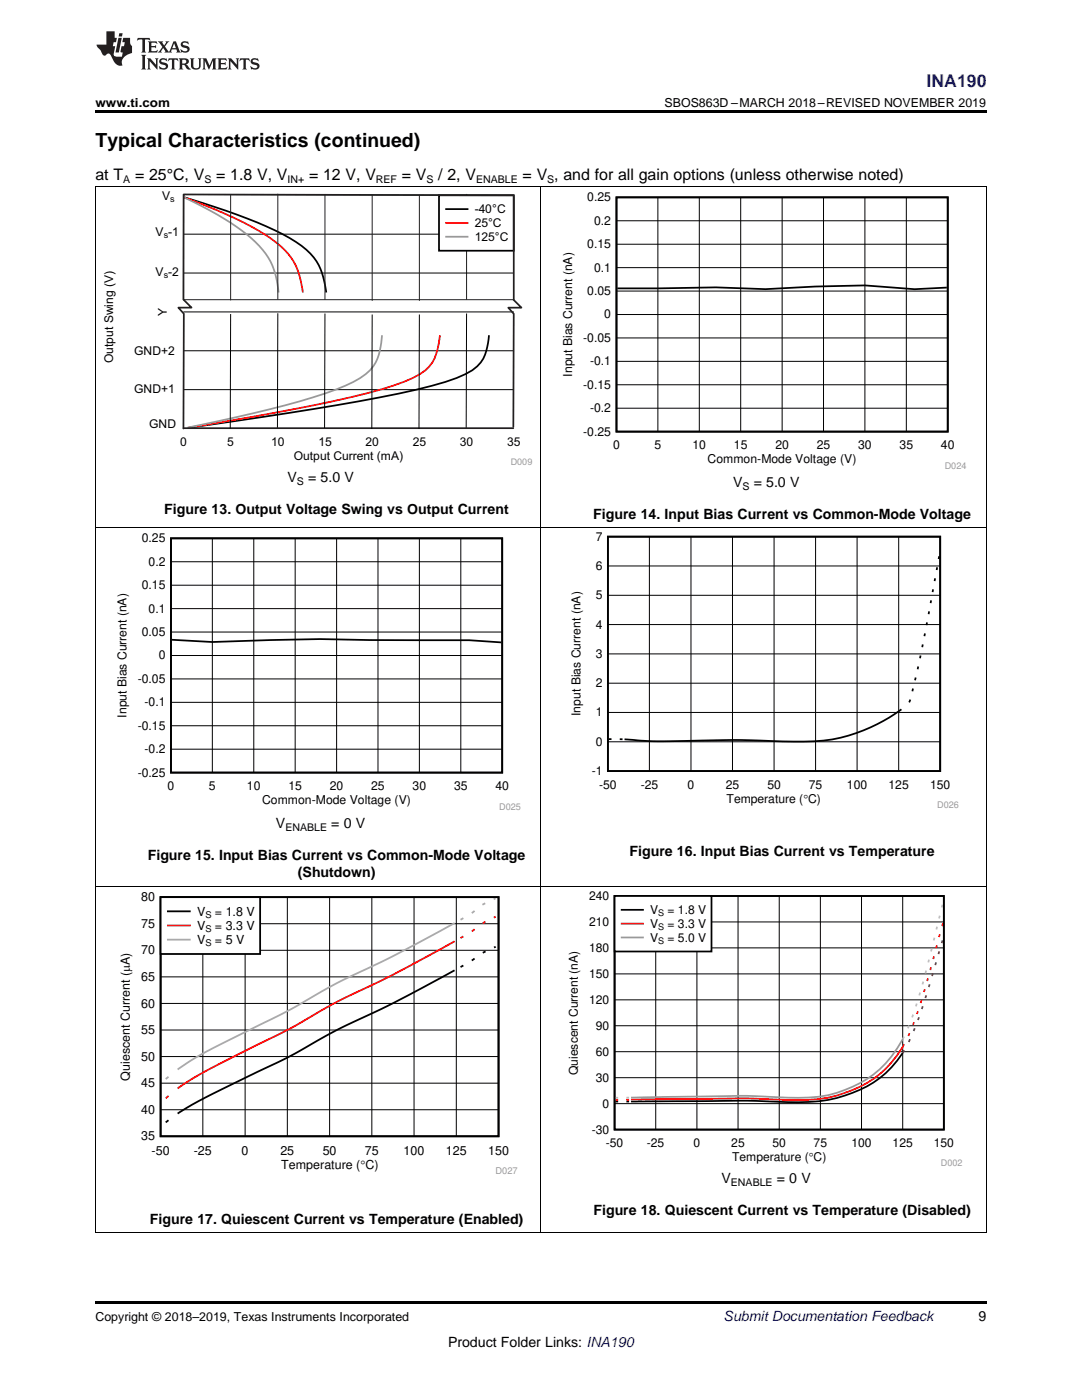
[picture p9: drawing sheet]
<svg xmlns="http://www.w3.org/2000/svg" width="216mm" height="279mm" viewBox="0 0 216 279" stroke-linecap="round" stroke-linejoin="round" font-family="sans-serif">
<path d="M19 259.7h177.8v.5h-177.8z" fill="#000"/>
<path d="M19.1 176.9v69.2M107.9 176.9v69.2M196.8 176.9v69.2M19 246h177.8" fill="none" stroke="#000" stroke-width=".2"/>
<path d="M23.4 177.5h80.2v57.3h-80.2z" fill-rule="evenodd" fill="#fff"/>
<path d="M32 179h67.5v47.8h-67.5zM90.7 193.6a296.3 296.3 0 0 1-23.6 12l-1 .6a171.4 171.4 0 0 1-18.5 9.6 95.2 95.2 0 0 0-12.2 6.4M92.5 192.7l-.6 .3M94.7 191.3l-.6 .4M96.9 189.9l-.6 .3M98.9 188.9l-.3 .2M33.6 223.6l-.5 .4" fill="none" stroke="#000" stroke-width=".36"/>
<g fill="none" stroke="#000" stroke-width=".2">
<path d="M40.5 179v47.8M48.9 179v47.8M57.3 179v47.8M65.8 179v47.8M74.2 179v47.8M82.6 179v47.8M91.1 179v47.8M32 195h67.5M32 189.7h67.5M32 184.3h67.5M32 216.2h67.5M32 210.9h67.5"/>
<path d="M32 205.6h67.5M32 200.3h67.5M32 221.5h67.5"/>
</g>
<path d="M90.7 187.9a294.2 294.2 0 0 1-23.6 12.1l-1 .6a179.4 179.4 0 0 1-18.5 9.8 80.2 80.2 0 0 0-12.2 6.8M92.5 186.9l-.6 .3M94.7 185.5l-.6 .4M96.9 184l-.6 .2M98.9 182.9l-.4 .2M33.6 218.7l-.5 .5" fill="none" stroke="#f00" stroke-width=".36"/>
<path d="M98.9 179.3l-.4 .2M90.7 184.2a300.6 300.6 0 0 1-23.6 12.1 195.5 195.5 0 0 1-13.6 7.4l-3 1.5a107.9 107.9 0 0 0-13.9 7.4l-1.2 .8M92.5 183.2l-.6 .4M94.7 181.8l-.6 .4M96.8 180.3l-.5 .3M33.6 214.9l-.5 .4" fill="none" stroke="#aaa" stroke-width=".36"/>
<path d="M32 179h19.9v11.4h-19.9z" fill-rule="evenodd" fill="#fff"/>
<path d="M32 179h19.9v11.4h-19.9zM33.5 181.9h4.4" fill="none" stroke="#000" stroke-width=".36"/>
<path d="M33.5 184.7h4.4" fill="none" stroke="#f00" stroke-width=".36"/>
<path d="M33.5 187.5h4.4" fill="none" stroke="#aaa" stroke-width=".36"/>
<path d="M112.9 177.8h79.2v55.1h-79.2z" fill-rule="evenodd" fill="#fff"/>
<path d="M122.6 178.8h65.7v46.6h-65.7zM122.8 219.8h.5M125.5 219.8h-.5M180.1 210.1a20.1 20.1 0 0 1-11.5 8.5 30.6 30.6 0 0 1-11.4 1.4 493.5 493.5 0 0 0-24.7-.2h-6.6" fill="none" stroke="#000" stroke-width=".35"/>
<g fill="none" stroke="#000" stroke-width=".2">
<path d="M130.8 178.8v46.6M139.1 178.8v46.6M147.3 178.8v46.6M155.5 178.8v46.6M163.7 178.8v46.6M171.9 178.8v46.6M180.1 178.8v46.6M122.6 199.5h65.7M122.6 194.4h65.7M122.6 189.2h65.7M122.6 184h65.7M122.6 215.1h65.7"/>
<path d="M122.6 209.9h65.7M122.6 204.7h65.7M122.6 220.3h65.7"/>
</g>
<g fill="none" stroke="#f00" stroke-width=".35">
<path d="M183.9 199.6l-.2 .6M184.5 197.4l-.1 .6M185.2 195.2l-.2 .6M185.8 193l-.2 .6M186.4 190.9l-.2 .5M186.9 188.7l-.1 .5M187.5 186.5l-.1 .5M188.2 184.3l-.2 .5M122.8 219.5h.5M125.5 219.5h-.5M180.4 208.4a19.9 19.9 0 0 1-11.8 9.7 28 28 0 0 1-11.4 1.4 333 333 0 0 0-22.4-.2l-8.9 .2M181.5 206.2l-.2 .5"/>
<path d="M182.4 204l-.2 .6M183.2 201.8l-.2 .6"/>
</g>
<path d="M180.1 207.4a22.3 22.3 0 0 1-20.8 11.7h-2.1a269 269 0 0 0-22.4-.2l-8.9 .2" fill="none" stroke="#999" stroke-width=".35"/>
<g fill="none" stroke="#bebebe" stroke-width=".35">
<path d="M183.6 198.1l-.2 .5M184.2 195.9l-.1 .6M184.8 193.7l-.1 .6M185.4 191.5l-.2 .6M185.9 189.3l-.1 .6M186.5 187.1l-.2 .6M187 184.9l-.2 .6M187.5 182.8l-.1 .5M188.1 180.6l-.2 .5M122.8 219.1h.5M125 219.1h.5M180.4 206.9l-.3 .5"/>
<path d="M181.4 204.7l-.2 .5M182.2 202.5l-.2 .5M182.9 200.3l-.1 .5"/>
</g>
<path d="M184.8 198.6l-.2 .6M185.5 196.4l-.2 .6M186.1 194.3l-.1 .5M186.8 192.1l-.2 .5M187.4 189.9l-.1 .5M188.1 187.7l-.2 .5M180.4 209.6l-.3 .5M181.6 207.4l-.3 .6M182.5 205.2l-.2 .6M183.4 203l-.2 .6M184.1 200.8l-.2 .6" fill="none" stroke="#68275f" stroke-width=".35"/>
<path d="M122.6 178.8h19.4v11.1h-19.4z" fill-rule="evenodd" fill="#fff"/>
<path d="M122.6 178.8h19.4v11.1h-19.4zM124 181.6h4.3" fill="none" stroke="#000" stroke-width=".35"/>
<path d="M124 184.3h4.3" fill="none" stroke="#f00" stroke-width=".35"/>
<path d="M124 187.1h4.3" fill="none" stroke="#999" stroke-width=".35"/>
<path d="M19.1 105.3v71.6M107.9 105.3v71.6M196.8 105.3v71.6M19 176.8h177.8" fill="none" stroke="#000" stroke-width=".2"/>
<path d="M22.8 106h81.3v56h-81.3z" fill-rule="evenodd" fill="#fff"/>
<path d="M34.1 107.4h66.1v46.8h-66.1zM34.3 127.7l8.1 .4 21.5-.6 9.9 .2 19.8 .1 6.4 .4" fill="none" stroke="#000" stroke-width=".35"/>
<g fill="none" stroke="#000" stroke-width=".2">
<path d="M34.1 116.8h66.1M34.1 112.1h66.1M42.4 107.4v46.8M50.6 107.4v46.8M58.9 107.4v46.8M67.2 107.4v46.8M75.4 107.4v46.8M83.7 107.4v46.8M91.9 107.4v46.8M34.1 135.5h66.1M34.1 130.8h66.1M34.1 126.1h66.1"/>
<path d="M34.1 121.5h66.1M34.1 149.5h66.1M34.1 144.8h66.1M34.1 140.2h66.1"/>
</g>
<path d="M113.4 106.1h77.9v55.3h-77.9z" fill-rule="evenodd" fill="#fff"/>
<g fill="none" stroke="#000" stroke-width=".35">
<path d="M121.3 107.1h66.3v46.8h-66.3zM185.8 119.8l-.1 .6M186.2 117.6l-.1 .6M186.6 115.4l-.1 .6M187 113.2l-.1 .6M187.4 111l-.1 .6M181.6 139.6l-.2 .6M182.2 137.4l-.1 .6M182.7 135.2l-.1 .6M183.2 133l-.1 .6M183.7 130.8l-.1 .6M184.1 128.6l-.1 .6"/>
<path d="M184.6 126.4l-.1 .6M185 124.2l-.1 .6M185.4 122l-.1 .6M121.5 147.5h.5M123.7 147.5h.5M179.9 141.6a33 33 0 0 1-21.6 6.4 440.2 440.2 0 0 0-28.1-.1l-5.6-.4"/>
</g>
<g fill="none" stroke="#000" stroke-width=".2">
<path d="M19.1 37.3v68M107.9 37.3v68M196.8 37.3v68M19 105.3h177.8M121.3 118.8h66.3M121.3 113h66.3M129.6 107.1v46.8M137.9 107.1v46.8M146.2 107.1v46.8M154.5 107.1v46.8M162.7 107.1v46.8M171 107.1v46.8"/>
<path d="M179.3 107.1v46.8M121.3 136.3h66.3M121.3 130.5h66.3M121.3 124.6h66.3M121.3 148h66.3M121.3 142.2h66.3"/>
</g>
<path d="M111.7 37.9h81.3v56.1h-81.3z" fill-rule="evenodd" fill="#fff"/>
<path d="M36.8 39.4a112.2 112.2 0 0 1 21 8.1 12.6 12.6 0 0 1 6.5 7l.8 3.9M123 39.4h66.1v46.7h-66.1zM188.9 57.4l-6.4 .3-9.9-.7-9.9 .2-9.9 .5-10-.3-19.6 .2M97.6 66.9a9.4 9.4 0 0 1-2.4 6.2 16.7 16.7 0 0 1-6.3 3.1 258.6 258.6 0 0 1-31.3 6.2l-19.8 2.9" fill="none" stroke="#000" stroke-width=".35"/>
<g fill="none" stroke="#000" stroke-width=".2">
<path d="M131.3 39.4v46.7M139.5 39.4v46.7M147.8 39.4v46.7M156.1 39.4v46.7M164.3 39.4v46.7M172.6 39.4v46.7M180.8 39.4v46.7M36.6 54.5h65.9M36.6 46.7h65.9M123 58.1h66.1M123 53.4h66.1M123 48.7h66.1"/>
<path d="M123 44.1h66.1M36.6 77.8h65.9M36.6 70h65.9M36.6 62.3h65.9M93.1 62.6l-.1 22.8M123 76.8h66.1M123 72.1h66.1M123 67.4h66.1M123 62.8h66.1M123 81.5h66.1"/>
</g>
<path d="M93.1 38.8v21" fill="none" stroke="#231f20" stroke-width=".2"/>
<path d="M36.8 39.4a84.2 84.2 0 0 1 17.1 8.1 13.1 13.1 0 0 1 6.4 10.1l.1 .8M87.8 66.9a11.6 11.6 0 0 1-2.1 6.2 12.7 12.7 0 0 1-5.1 3.1 132.8 132.8 0 0 1-21.9 5.4l-21.1 3.7" fill="none" stroke="#f00" stroke-width=".35"/>
<path d="M36.8 39.4a55.1 55.1 0 0 1 14.2 8.9 14.2 14.2 0 0 1 4.6 10.1M76.2 66.9a12.7 12.7 0 0 1-1.7 6.2 12.1 12.1 0 0 1-5.6 3.9 132.3 132.3 0 0 1-21.5 6.2l-10 2.1" fill="none" stroke="#999" stroke-width=".35"/>
<path d="M87.6 39h14.9v11h-14.9z" fill-rule="evenodd" fill="#fff"/>
<path d="M87.6 39h14.9v11h-14.9zM89 41.7h4.3" fill="none" stroke="#000" stroke-width=".35"/>
<path d="M89 44.5h4.3" fill="none" stroke="#f00" stroke-width=".35"/>
<path d="M89 47.2h4.3" fill="none" stroke="#999" stroke-width=".35"/>
<path d="M46 38.9v21M55.4 38.7v21M64.8 38.8v21M74.3 39v21M83.7 39v21M102.5 39l-65.9-.2v21h65.9" fill="none" stroke="#231f20" stroke-width=".2"/>
<path d="M102.5 39l-65.9-.2v21M102.5 39.2v20.6M36.6 59.8l1.6 1.6h-2.6l1.1 1.2-.1 22.9M102.5 59.8l1.5 1.6h-2.6l1.1 1.2-.1 22.6M36.6 85.5h65.8" fill="none" stroke="#231f20" stroke-width=".35"/>
<path d="M19 37.2h177.8M46 62.7l-.1 22.8M55.4 62.5v22.9M64.8 62.6v22.8M74.3 62.8l-.1 22.8M83.7 62.8l-.1 22.8" fill="none" stroke="#000" stroke-width=".2"/>
<path d="M19 22h177.8v.5h-177.8z" fill="#000"/>
<g fill="#231f20">
<path d="M27.5 7.6l-.1 .5 .4-.2h.6v.1v2.1l-.2 .4h1l-.3-.4v-2.1l.1-.1h.5l.5 .2-.2-.5zM29.5 8.3l.2 .3v1.5l-.2 .4h1.8l.2-.6a1.04 1.04 0 0 1-1.3 .2v-.7h.6l.3 .2v-.6l-.3 .2h-.6v-.6l.8-.1 .4 .3-.2-.5zM31.5 8.3l.9 1.1-.9 1.1h.8l-.2-.2 .5-.7 .4 .7-.2 .2h1.5l-.1-.2 .1-.4h.9l.1 .4-.2 .2h1l-.3-.3-.7-1.9h-.5l-.9 2-.8-1 .9-1h-.8l.1 .3-.3 .5-.4-.6 .2-.2zM34.7 8.6l.4 1h-.7zM36.3 8.4a.63 .63 0 0 0-.2 .7 .63 .63 0 0 0 .6 .4l.6 .2 .1 .2a.75 .75 0 0 1-.7 .4 .75 .75 0 0 1-.6-.5l.1 .7 .1-.1a1.11 1.11 0 0 0 1.5-.6 1.13 1.13 0 0 0-1.2-.8l-.1-.4a1.04 1.04 0 0 1 1.2 .2l-.2-.5-.1 .1-.5-.2zM28.2 10.9l.2 .4v2.2l-.2 .4h1l-.3-.4v-2.2l.3-.4zM29.3 11.6l.3 .4v1.5l-.3 .4h.8l-.2-.4v-1.3l1.5 1.7v-1.9l.2-.4h-.7l.2 .4v.9l-1.1-1.3zM32 11.8a.62 .62 0 0 0-.2 .7 .62 .62 0 0 0 .6 .4l.6 .1 .1 .3a.76 .76 0 0 1-.7 .3 .76 .76 0 0 1-.6-.4l.1 .7 .1-.1a1.11 1.11 0 0 0 1.5-.6 1.13 1.13 0 0 0-1.2-.8l-.1-.4a1.04 1.04 0 0 1 1.2 .2l-.2-.6-.1 .1-.5-.1zM33.7 11.6l-.2 .6a.61 .61 0 0 1 .8-.3v1.6l-.2 .4h.9l-.2-.4v-1.6a.63 .63 0 0 1 .8 .3l-.2-.6zM35.6 11.6l.3 .4v1.5l-.3 .4h1l-.2-.2v-.8l.5 .2a.76 .76 0 0 0 1.2 .7l-1-1a.58 .58 0 0 0 .6-.5 .58 .58 0 0 0-.5-.6zM36.4 11.9h.1a.45 .45 0 0 1 .5 .1 .45 .45 0 0 1 .1 .5l-.7 .2zM37.9 11.6l.2 .2a2.17 2.17 0 0 0 .3 1.9 .99 .99 0 0 0 1.6-.6v-1.1l.2-.4h-.7l.2 .2a1.92 1.92 0 0 1-.2 1.8 .6 .6 0 0 1-.9-.5v-1.1l.2-.4zM40.4 11.6l.2 .4v1.5l-.2 .4h.7l-.2-.4v-1.4l.8 1.8 .8-1.8v1.4l-.2 .4h.9l-.2-.4v-1.5l.2-.4h-.8l-.6 1.5-.6-1.5zM43.4 11.6l.2 .4v1.5l-.2 .4h1.8l.2-.6a1.04 1.04 0 0 1-1.3 .1v-.6h.5l.4 .2v-.6l-.4 .2h-.5v-.7h.8l.3 .3-.1-.6zM45.5 11.6l.2 .4v1.5l-.2 .4h.7l-.2-.4v-1.3l1.5 1.7v-1.9l.2-.4h-.7l.2 .4v.9l-1.1-1.3zM47.9 11.6l-.1 .6a.61 .61 0 0 1 .8-.3v1.6l-.3 .4h1l-.3-.4 .1-1.6a.63 .63 0 0 1 .7 .3l-.1-.6zM50.2 11.8a.62 .62 0 0 0-.2 .7 .62 .62 0 0 0 .6 .4l.6 .1 .2 .3a.76 .76 0 0 1-.8 .3 .76 .76 0 0 1-.6-.4l.1 .7 .2-.1a1.11 1.11 0 0 0 1.5-.6 1.13 1.13 0 0 0-1.3-.8l-.1-.4a1.04 1.04 0 0 1 1.2 .2l-.1-.6-.2 .1-.5-.1z"/>
<path d="M21.2 6.3v2.6h-1.9l.1 .4 .7 .9a.91 .91 0 0 0 1 .8 .56 .56 0 0 1 .5-.3 .56 .56 0 0 1 .5 .3l.4 .8a1.53 1.53 0 0 0 1.9 1.2 1.54 1.54 0 0 1 1-2.1l.9-.3v-1.4a1.52 1.52 0 0 1-.3-1.6h-1.4l-.2 .8h.5l-.2 .8h-.4l-.2 1v.2l.4 .1-.2 .8a1.93 1.93 0 0 1-1.6-.3l.3-1.8h-.5l.2-.8h.4l.2-.8h-.4v-1.3zM23.6 7.6l-.6 2.9h.7l.6-2.9zM23.8 6.6l-.1 .7h.6l.2-.7z"/>
</g>
<text font-size="3.9" x="19" y="29.3">Typical Characteristics (continued)</text>
<text font-size="3.5" fill="#00f" x="184.9" y="17.3">INA190</text>
<g font-size="3.2">
<text x="19" y="36">at T</text>
<text x="27" y="36">= 25°C, V</text>
<text x="43.1" y="36">= 1.8 V, V</text>
<text x="61.7" y="36">= 12 V, V</text>
<text x="80.2" y="36">= V</text>
<text x="87.5" y="36">/ 2, V</text>
<text x="104.3" y="36">= V , and for all gain options (unless otherwise noted)</text>
</g>
<g font-size="2.8">
<text x="57.4" y="96.2">V</text>
<text x="61.5" y="96.2">= 5.0 V</text>
<text x="146.3" y="97.2">V</text>
<text x="150.4" y="97.2">= 5.0 V</text>
<text x="32.8" y="102.5">Figure 13. Output Voltage Swing vs Output Current</text>
<text x="118.4" y="103.5">Figure 14. Input Bias Current vs Common-Mode Voltage</text>
<text x="55.1" y="165.2">V</text>
<text x="66.1" y="165.2">= 0 V</text>
<text x="29.5" y="171.6">Figure 15. Input Bias Current vs Common-Mode Voltage</text>
<text x="125.6" y="170.9">Figure 16. Input Bias Current vs Temperature</text>
<text x="59.4" y="175.1">(Shutdown)</text>
<text x="144" y="236.1">V</text>
<text x="155" y="236.1">= 0 V</text>
<text x="29.9" y="244.3">Figure 17. Quiescent Current vs Temperature (Enabled)</text>
<text x="118.4" y="242.4">Figure 18. Quiescent Current vs Temperature (Disabled)</text>
<text x="195.3" y="263.6">9</text>
<text x="89.4" y="268.9">Product Folder Links: INA190</text>
</g>
<text font-size="2.8" fill="#0000c8" x="144.4" y="263.6">Submit Documentation Feedback</text>
<g font-size="2.5">
<text x="19" y="21.4">www.ti.com</text>
<text x="132.6" y="21.4">SBOS863D –MARCH 2018–REVISED NOVEMBER 2019</text>
<text x="28.2" y="179.9">80</text>
<text x="28.2" y="185.2">75</text>
<text x="39.3" y="182.8">V</text>
<text x="39.3" y="185.6">V</text>
<text x="42.9" y="182.8">= 1.8 V</text>
<text x="42.9" y="185.6">= 3.3 V</text>
<text x="28.2" y="190.5">70</text>
<text x="39.3" y="188.4">V</text>
<text x="42.9" y="188.4">= 5 V</text>
<text x="28.2" y="195.8">65</text>
<text x="28.2" y="201.1">60</text>
<text x="28.2" y="206.4">55</text>
<text x="25.9" y="215.6" transform="rotate(-90 25.9 215.6)">Quiescent Current (PA)</text>
<text x="28.2" y="211.7">50</text>
<text x="28.2" y="217">45</text>
<text x="28.2" y="222.3">40</text>
<text x="28.2" y="227.6">35</text>
<text x="30.2" y="230.4">-50</text>
<text x="38.7" y="230.4">-25</text>
<text x="48.2" y="230.4">0</text>
<text x="55.9" y="230.4">25</text>
<text x="56.1" y="233.2">Temperature (qC)</text>
<text x="64.4" y="230.4">50</text>
<text x="72.8" y="230.4">75</text>
<text x="80.5" y="230.4">100</text>
<text x="89" y="230.4">125</text>
<text x="97.4" y="230.4">150</text>
<text x="19" y="263.6">Copyright © 2018–2019, Texas Instruments Incorporated</text>
</g>
<g font-size="2.4">
<text x="32.3" y="39.9">V</text>
<text x="117.2" y="40.2">0.25</text>
<text x="31" y="47.2">V -1</text>
<text x="94.7" y="42.6">-40°C</text>
<text x="94.7" y="45.3">25°C</text>
<text x="118.6" y="44.9">0.2</text>
<text x="94.7" y="48.1">125°C</text>
<text x="117.2" y="49.5">0.15</text>
<text x="31" y="55.1">V -2</text>
<text x="117.2" y="58.9">0.05</text>
<text x="118.6" y="54.2">0.1</text>
<text x="33.3" y="63" transform="rotate(-90 33.3 63)">Y</text>
<text x="120.6" y="63.6">0</text>
<text x="26.8" y="70.9">GND+2</text>
<text x="116.4" y="68.2">-0.05</text>
<text x="22.6" y="72.5" transform="rotate(-90 22.6 72.5)">Output Swing (V)</text>
<text x="114.2" y="75.1" transform="rotate(-90 114.2 75.1)">Input Bias Current (nA)</text>
<text x="116.4" y="77.6">-0.15</text>
<text x="117.7" y="72.9">-0.1</text>
<text x="26.8" y="78.4">GND+1</text>
<text x="117.7" y="82.3">-0.2</text>
<text x="29.8" y="85.3">GND</text>
<text x="35.9" y="89.1">0</text>
<text x="45.4" y="89.1">5</text>
<text x="54.1" y="89.1">10</text>
<text x="63.5" y="89.1">15</text>
<text x="72.9" y="89.1">20</text>
<text x="82.4" y="89.1">25</text>
<text x="91.8" y="89.1">30</text>
<text x="101.2" y="89.1">35</text>
<text x="116.4" y="86.9">-0.25</text>
<text x="122.3" y="89.7">0</text>
<text x="130.6" y="89.7">5</text>
<text x="138.2" y="89.7">10</text>
<text x="146.4" y="89.7">15</text>
<text x="154.7" y="89.7">20</text>
<text x="163" y="89.7">25</text>
<text x="171.2" y="89.7">30</text>
<text x="179.5" y="89.7">35</text>
<text x="187.8" y="89.7">40</text>
<text x="58.6" y="91.8">Output Current (mA)</text>
<text x="141.2" y="92.5">Common-Mode Voltage (V)</text>
<text x="118.9" y="107.9">7</text>
<text x="28.3" y="108.2">0.25</text>
<text x="29.7" y="112.9">0.2</text>
<text x="118.9" y="113.7">6</text>
<text x="28.3" y="117.6">0.15</text>
<text x="118.9" y="119.6">5</text>
<text x="29.7" y="122.3">0.1</text>
<text x="118.9" y="125.4">4</text>
<text x="28.3" y="126.9">0.05</text>
<text x="31.7" y="131.6">0</text>
<text x="118.9" y="131.3">3</text>
<text x="27.5" y="136.3">-0.05</text>
<text x="118.9" y="137.1">2</text>
<text x="25.3" y="143.2" transform="rotate(-90 25.3 143.2)">Input Bias Current (nA)</text>
<text x="28.8" y="141">-0.1</text>
<text x="115.8" y="142.9" transform="rotate(-90 115.8 142.9)">Input Bias Current (nA)</text>
<text x="118.9" y="143">1</text>
<text x="27.5" y="145.6">-0.15</text>
<text x="118.9" y="148.8">0</text>
<text x="27.5" y="155">-0.25</text>
<text x="28.8" y="150.3">-0.2</text>
<text x="118.1" y="154.7">-1</text>
<text x="33.4" y="157.8">0</text>
<text x="41.7" y="157.8">5</text>
<text x="49.3" y="157.8">10</text>
<text x="52.3" y="160.5">Common-Mode Voltage (V)</text>
<text x="57.5" y="157.8">15</text>
<text x="65.8" y="157.8">20</text>
<text x="74.1" y="157.8">25</text>
<text x="82.3" y="157.8">30</text>
<text x="90.6" y="157.8">35</text>
<text x="98.9" y="157.8">40</text>
<text x="119.5" y="157.4">-50</text>
<text x="127.8" y="157.4">-25</text>
<text x="137.2" y="157.4">0</text>
<text x="144.8" y="157.4">25</text>
<text x="145" y="160.2">Temperature (qC)</text>
<text x="153.1" y="157.4">50</text>
<text x="161.4" y="157.4">75</text>
<text x="169" y="157.4">100</text>
<text x="177.3" y="157.4">125</text>
<text x="185.6" y="157.4">150</text>
<text x="117.5" y="179.6">240</text>
<text x="117.5" y="184.8">210</text>
<text x="129.7" y="182.4">V</text>
<text x="129.7" y="185.2">V</text>
<text x="133.2" y="182.4">= 1.8 V</text>
<text x="133.2" y="185.2">= 3.3 V</text>
<text x="117.5" y="190">180</text>
<text x="129.7" y="188">V</text>
<text x="133.2" y="188">= 5.0 V</text>
<text x="117.5" y="195.2">150</text>
<text x="117.5" y="200.3">120</text>
<text x="118.9" y="205.5">90</text>
<text x="115.3" y="214.5" transform="rotate(-90 115.3 214.5)">Quiescent Current (nA)</text>
<text x="118.9" y="215.9">30</text>
<text x="118.9" y="210.7">60</text>
<text x="120.2" y="221">0</text>
<text x="118.1" y="226.2">-30</text>
<text x="120.9" y="229">-50</text>
<text x="129.1" y="229">-25</text>
<text x="138.4" y="229">0</text>
<text x="145.9" y="229">25</text>
<text x="146.1" y="231.8">Temperature (qC)</text>
<text x="154.1" y="229">50</text>
<text x="162.4" y="229">75</text>
<text x="169.9" y="229">100</text>
<text x="178.1" y="229">125</text>
<text x="186.3" y="229">150</text>
</g>
<g font-size="2.1">
<text x="24.6" y="36.6">A</text>
<text x="40.8" y="36.6">S</text>
<text x="57.4" y="36.6">IN+</text>
<text x="75" y="36.6">REF</text>
<text x="85.1" y="36.6">S</text>
<text x="95" y="36.6">ENABLE</text>
<text x="109.2" y="36.6">S</text>
<text x="59.2" y="96.7">S</text>
<text x="148.1" y="97.8">S</text>
<text x="56.9" y="165.8">ENABLE</text>
<text x="145.8" y="236.6">ENABLE</text>
</g>
<g font-size="1.9">
<text x="41" y="183.2">S</text>
<text x="41" y="186">S</text>
<text x="41" y="188.8">S</text>
</g>
<text font-size="1.9" fill="#999" x="98.9" y="234.3">D027</text>
<g font-size="1.8">
<text x="33.9" y="40.3">s</text>
<text x="32.7" y="47.6">s</text>
<text x="32.7" y="55.5">s</text>
<text x="131.3" y="182.8">S</text>
<text x="131.3" y="185.6">S</text>
<text x="131.3" y="188.4">S</text>
</g>
<g font-size="1.8" fill="#999">
<text x="101.9" y="92.9">D009</text>
<text x="188.5" y="93.5">D024</text>
<text x="99.6" y="161.6">D025</text>
<text x="187" y="161.3">D026</text>
<text x="187.7" y="232.8">D002</text>
</g>
</svg>
